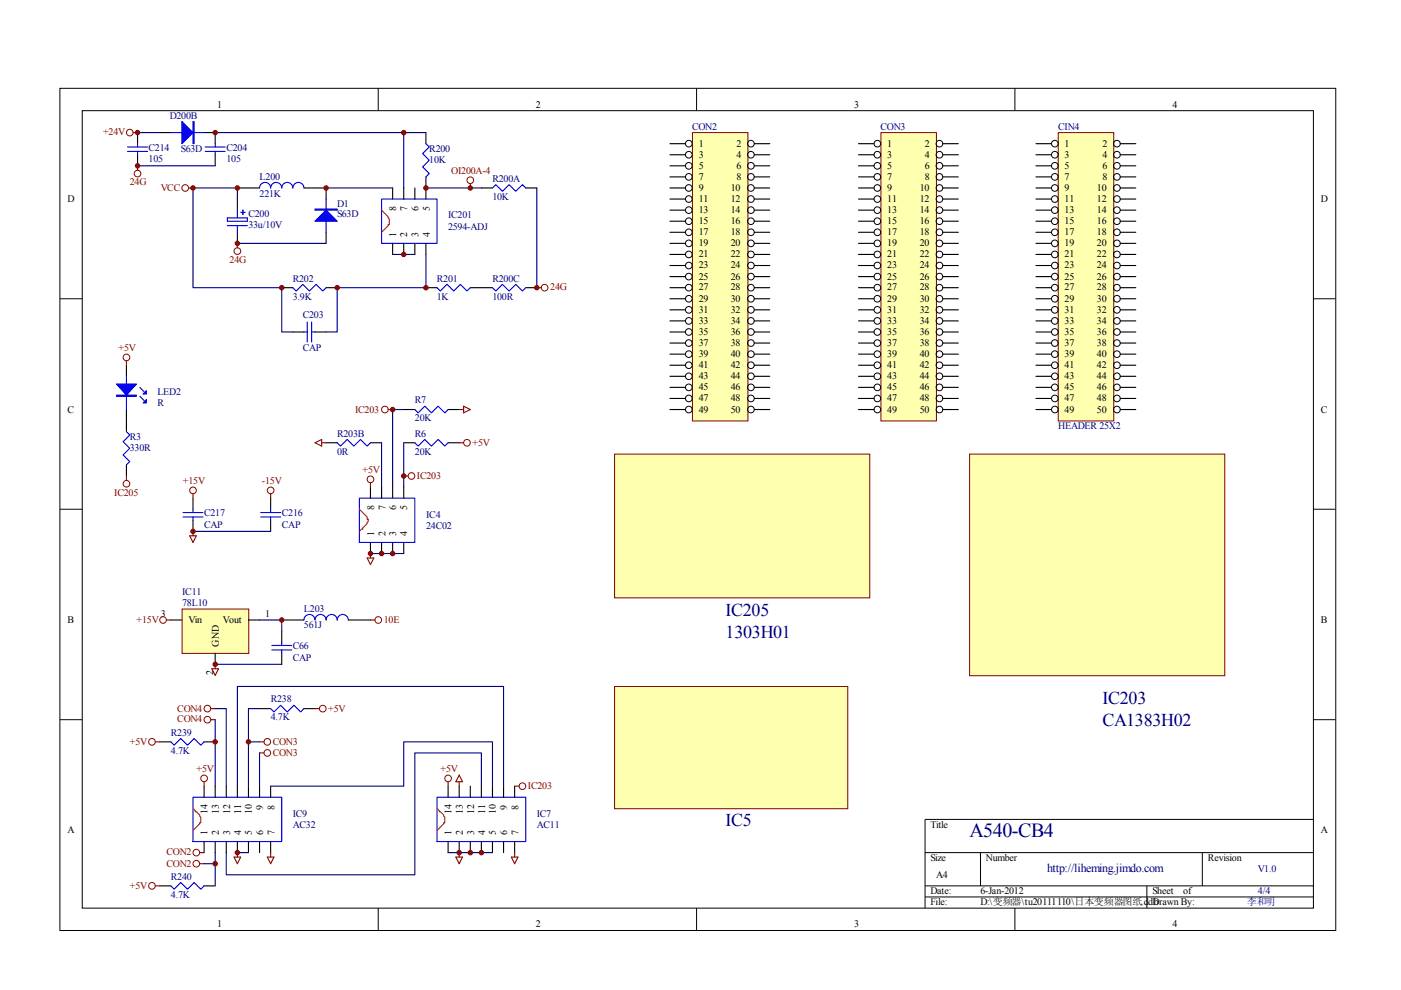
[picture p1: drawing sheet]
<svg xmlns="http://www.w3.org/2000/svg" width="297mm" height="210mm" viewBox="0 0 297 210" stroke-linecap="round" stroke-linejoin="round" font-family="sans-serif">
<g fill="none" stroke="#000" stroke-width=".21">
<path d="M12.7 18.7h270.5v178.6h-270.5zM80.2 18.7v4.7M147.7 18.7v4.7M215.2 18.7v4.7M17.4 23.5h261.1v169h-261.1zM12.7 63.3h4.7M278.4 63.3h4.7M12.7 108h4.7M278.4 108h4.7M12.7 152.6h4.7M278.4 152.6h4.7M278.4 173.7h-82.3v18.8"/>
<path d="M80.2 192.5v4.7M147.7 192.5v4.7M196.1 180.8h82.3M196.1 187.8h82.3M196.1 190.2h82.3M207.9 180.8v7M215.2 192.5v4.7M243.2 187.8v4.7M254.9 180.8v7"/>
</g>
<g fill="none" stroke="#00f" stroke-width=".23">
<path d="M27 31.2h4.3M27 32.1h4.3M29.2 30.5v.7M29.2 32.1v.7M36.2 28.1h7.1M43.5 31.2h4.2M43.5 32.1h4.2M45.6 30.5v.7M45.6 32.1v.7M55 39.9a1.18 1.18 0 0 1 1.2-1.2 1.18 1.18 0 0 1 1.2 1.2 1.17 1.17 0 0 1 1.2-1.2 1.17 1.17 0 0 1 1.1 1.2 1.17 1.17 0 0 1 1.2-1.2 1.17 1.17 0 0 1 1.2 1.2 1.18 1.18 0 0 1 1.2-1.2 1.18 1.18 0 0 1 1.1 1.2M90.3 30.5l.7 .7-1.4 1.4 1.4 1.4-1.4 1.4 1.4 1.4-.7 .7M104.4 39.9l.7-.7 1.4 1.4 1.4-1.4 1.5 1.4 1.4-1.4 .7 .7"/>
<path d="M48.2 46.2h4.2v.7h-4.2zM48.2 47.8h4.2M50.3 44.6v1.6M50.3 47.8v1.5M51 45h1M51.5 44.6v.9M69.1 42.2v7.1M80.9 42.2h11.8v9.4h-11.8zM26.8 79.8v7M62.1 61l.7 .7 1.4-1.4 1.4 1.4 1.4-1.4 1.4 1.4 .7-.7M64.4 70.4h.7M65.1 68.3v4.2"/>
<path d="M66.1 70.4h.7M66.1 68.3v4.2M92.7 61l.7 .7 1.4-1.4 1.4 1.4 1.4-1.4 1.4 1.4 .7-.7M104.4 61l.7 .7 1.4-1.4 1.4 1.4 1.5-1.4 1.4 1.4 .7-.7M26.8 91.5l.7 .7-1.4 1.4 1.4 1.5-1.4 1.4 1.4 1.4-.7 .7M29.6 84l1 1M29.6 82.1l1 1M71.5 93.9l.7 .7 1.4-1.4 1.4 1.4 1.4-1.4 1.4 1.4 .7-.7M88 93.9l.7 .7 1.4-1.4 1.4 1.4 1.4-1.4 1.4 1.4 .7-.7M88 86.8l.7 .7 1.4-1.4 1.4 1.4 1.4-1.4 1.4 1.4 .7-.7M76.2 105.6h11.8v9.4h-11.8z"/>
</g>
<g fill="none" stroke="#000" stroke-width=".23">
<path d="M29.2 28.1v2.4M29.2 32.8v2.4M33.9 28.1h2.3M43.3 28.1h2.3v2.4M45.6 32.8v2.4M50.3 39.9h4.7M64.4 39.9h4.7v2.3M83.2 39.9v2.3M85.6 39.9v2.3M88 39.9v2.3M90.3 28.1v2.4M90.3 37.5v4.7"/>
<path d="M102.1 39.9h2.3M111.5 39.9h2.3M50.3 42.2v2.4M50.3 49.3v2.3M69.1 49.3v2.3M83.2 51.6v2.3M85.6 51.6v2.3M88 51.6v2.3M90.3 51.6v2.3M26.8 77.4v2.4M59.7 61h2.4M62.1 70.4h2.3"/>
<path d="M66.8 70.4h2.3M69.1 61h2.4M90.3 61h2.4M99.7 61h4.7M111.5 61h2.3M26.8 86.8v4.7M26.8 98.6v2.3M69.1 93.9h2.4M78.5 93.9h2.4M85.6 93.9h2.4M85.6 86.8h2.4M95 93.9h2.4"/>
<path d="M95 86.8h2.4M78.5 103.3v2.3M78.5 115v2.4M80.9 103.3v2.3M80.9 115v2.4M83.2 103.3v2.3M83.2 115v2.4M85.6 103.3v2.3M85.6 115v2.4"/>
</g>
<path d="M80.9 44.6l.2 .2a3.7 3.7 0 0 1 1.4 1.9v.9h-.2v.2l-1.4 1.5M76.2 108l1.2 1.1a.74 .74 0 0 1 .4 1h.3a2.13 2.13 0 0 1-1.2 1.9v.2h-.2l-.5 .5" fill="none" stroke="#f00" stroke-width=".23"/>
<g fill="none" stroke="#000080" stroke-width=".23">
<path d="M29.2 35.2h16.4M29.2 28.1h4.7M45.6 28.1h40v11.8M69.1 39.9h14.1M85.6 28.1h4.7M90.3 39.9h11.8M113.8 39.9v21.1M50.3 42.2v-2.3h-9.4v21.1h18.8v9.4h2.4M50.3 51.6h18.8M83.2 53.9h4.8M90.3 53.9v7.1h-18.8v9.4h-2.4M80.9 93.9v9.4"/>
<path d="M85.6 86.8h-2.4v16.5M85.6 93.9v9.4M78.5 117.4h7.1"/>
</g>
<g fill="#800000" stroke="#800000" stroke-width=".21">
<circle cx="85.6" cy="53.9" r=".47"/>
<circle cx="90.3" cy="61" r=".47"/>
<circle cx="50.3" cy="51.6" r=".47"/>
<circle cx="29.2" cy="35.2" r=".47"/>
<circle cx="29.2" cy="28.1" r=".47"/>
<circle cx="40.9" cy="39.9" r=".47"/>
<circle cx="90.3" cy="39.9" r=".47"/>
<circle cx="85.6" cy="28.1" r=".47"/>
<circle cx="113.8" cy="61" r=".47"/>
<circle cx="99.7" cy="39.9" r=".47"/>
<circle cx="71.5" cy="61" r=".47"/>
<circle cx="59.7" cy="61" r=".47"/>
<circle cx="80.9" cy="117.4" r=".47"/>
<circle cx="83.2" cy="117.4" r=".47"/>
<circle cx="78.5" cy="117.4" r=".47"/>
<circle cx="83.2" cy="86.8" r=".47"/>
<circle cx="85.6" cy="100.9" r=".47"/>
</g>
<g fill="#00f" stroke="#00f" stroke-width=".23">
<path d="M66.8 46.9l2.3-2.3 2.4 2.3z"/>
<path d="M38.6 25.8l2.3 2.3-2.3 2.4z"/>
<path d="M24.7 81.4h4.2l-2.1 2.4z"/>
<path d="M31 84.7v.7h-.7z"/>
<path d="M31 82.8v.7h-.7z"/>
<path d="M66.8 44.3h4.7v.3h-4.7z" fill-rule="evenodd"/>
<path d="M40.9 25.8h.3v4.7h-.3z" fill-rule="evenodd"/>
<path d="M24.7 83.8h4.2v.2h-4.2z" fill-rule="evenodd"/>
</g>
<g fill="none" stroke="#800000" stroke-width=".21">
<circle cx="27.5" cy="28.1" r=".71"/>
<circle cx="29.2" cy="36.8" r=".71"/>
<circle cx="39.3" cy="39.9" r=".71"/>
<circle cx="99.7" cy="38.2" r=".71"/>
<circle cx="50.3" cy="53.2" r=".71"/>
<circle cx="26.8" cy="75.8" r=".71"/>
<circle cx="115.5" cy="61" r=".71"/>
<circle cx="81.6" cy="86.8" r=".7"/>
<circle cx="99" cy="93.9" r=".71"/>
<circle cx="26.8" cy="102.6" r=".71"/>
<circle cx="78.5" cy="101.6" r=".71"/>
<circle cx="87.2" cy="100.9" r=".71"/>
</g>
<g fill="none" stroke="#800000" stroke-width=".23">
<path d="M28.2 28.1h1M29.2 35.2v.9M40 39.9h.9M99.7 38.9v1M50.3 51.6v.9M26.8 76.5v.9M113.8 61h1M66.8 93.9l1.4-.7v1.4zM68.2 93.9h.9M82.3 86.8h.9M97.4 93.9h.9M97.4 86.8h.9"/>
<path d="M98.3 86.1l1.4 .7-1.4 .7zM26.8 100.9v1M77.8 118.3h1.5l-.8 1.4zM78.5 102.3v1M78.5 117.4v.9M85.6 100.9h.9"/>
</g>
<path d="M38.7 129.2h14v9.3h-14z" fill="#ffffb0"/>
<g fill="none" stroke="#800000" stroke-width=".21">
<path d="M38.6 129.1h14.1v9.4h-14.1z"/>
<circle cx="40.9" cy="104" r=".7"/>
<circle cx="57.4" cy="104" r=".71"/>
<circle cx="34.6" cy="131.5" r=".7"/>
<circle cx="80.2" cy="131.5" r=".71"/>
<circle cx="32.2" cy="157.3" r=".71"/>
<circle cx="44" cy="152.6" r=".71"/>
<circle cx="44" cy="150.2" r=".71"/>
<circle cx="56.7" cy="157.3" r=".71"/>
<circle cx="56.7" cy="159.6" r=".71"/>
<circle cx="68.4" cy="150.2" r=".71"/>
<circle cx="43.3" cy="165" r=".71"/>
<circle cx="95" cy="165" r=".7"/>
<circle cx="110.8" cy="166.7" r=".71"/>
<circle cx="32.2" cy="187.8" r=".71"/>
<circle cx="41.6" cy="180.8" r=".7"/>
<circle cx="41.6" cy="183.1" r=".7"/>
</g>
<g fill="none" stroke="#000" stroke-width=".23">
<path d="M40.9 105.6v2.4M40.9 110.3v2.4M57.4 105.6v2.4M57.4 110.3v2.4M36.2 131.5h2.4M45.6 138.5v2.4M52.7 131.5h2.3M59.7 131.5h4.7M59.7 133.8v2.4M59.7 138.5v2.4M73.8 131.5h4.7M33.9 157.3h2.3"/>
<path d="M43.3 157.3h2.3M55 150.2h2.4M64.4 150.2h2.4M43.3 166.7v2.3M43.3 178.4v2.4M45.6 166.7v2.3M45.6 178.4v2.4M48 166.7v2.3M48 178.4v2.4M50.3 166.7v2.3M50.3 178.4v2.4M52.7 166.7v2.3"/>
<path d="M52.7 178.4v2.4M55 166.7v2.3M55 178.4v2.4M57.4 166.7v2.3M57.4 178.4v2.4M95 166.7v2.3M95 178.4v2.4M97.4 166.7v2.3M97.4 178.4v2.4M99.7 166.7v2.3M99.7 178.4v2.4M102.1 166.7v2.3"/>
<path d="M102.1 178.4v2.4M104.4 166.7v2.3M104.4 178.4v2.4M106.8 166.7v2.3M106.8 178.4v2.4M109.1 166.7v2.3M109.1 178.4v2.4M33.9 187.8h2.3M43.3 187.8h2.3"/>
</g>
<g fill="none" stroke="#800000" stroke-width=".23">
<path d="M40.2 113.6h1.4l-.7 1.4zM40.9 104.7v.9M40.9 112.7v.9M57.4 104.7v.9M35.3 131.5h.9M78.5 131.5h1M32.9 157.3h1M44.7 152.6h.9M44.7 150.2h.9M44.9 141.8h1.4l-.7 1.4zM45.6 140.9v.9M55 159.6h1"/>
<path d="M55 157.3h1M66.8 150.2h.9M43.3 165.7v1M95 165.7v1M97.4 164.3l.7 1.4h-1.4zM97.4 165.7v1M109.1 166.7h1M32.9 187.8h1M42.3 180.8h1M42.3 183.1h1M49.6 181.7h1.4l-.7 1.4zM50.3 180.8v.9"/>
<path d="M56.7 181.7h1.4l-.7 1.4zM57.4 180.8v.9M96.7 181.7h1.4l-.7 1.4zM97.4 180.8v.9M108.4 181.7h1.4l-.7 1.4zM109.1 180.8v.9"/>
</g>
<g fill="none" stroke="#00f" stroke-width=".23">
<path d="M38.8 108.7h4.2M38.8 109.6h4.2M40.9 108v.7M40.9 109.6v.7M55.3 108.7h4.2M55.3 109.6h4.2M57.4 108v.7M57.4 109.6v.7M57.6 136.9h4.2M57.6 137.8h4.2M59.7 136.2v.7M59.7 137.8v.7"/>
<path d="M64.4 131.5a1.17 1.17 0 0 1 1.2-1.2 1.17 1.17 0 0 1 1.2 1.2 1.18 1.18 0 0 1 1.2-1.2 1.18 1.18 0 0 1 1.1 1.2M69.1 131.5a1.17 1.17 0 0 1 1.2-1.2 1.17 1.17 0 0 1 1.2 1.2 1.17 1.17 0 0 1 1.2-1.2 1.17 1.17 0 0 1 1.1 1.2M36.2 157.3l.7 .7 1.4-1.4 1.4 1.4 1.5-1.4 1.4 1.4 .7-.7M57.4 150.2l.7 .7 1.4-1.4 1.4 1.4 1.4-1.4 1.4 1.4 .7-.7M40.9 169h18.8v9.4h-18.8zM92.7 169h18.8v9.4h-18.8zM36.2 187.8l.7 .7 1.4-1.4 1.4 1.4 1.5-1.4 1.4 1.4 .7-.7"/>
</g>
<g fill="none" stroke="#000080" stroke-width=".23">
<path d="M40.9 112.7h16.5M55 131.5h4.7v2.3M45.6 150.2h2.4v16.5M45.6 140.9h14.1M45.6 152.6v14.1M52.7 157.3h2.3M55 150.2h-2.3v16.5M55 159.6v7.1M50.3 166.7v-21.2h56.5v21.2M57.4 166.7h28.2v-9.4h18.8v9.4M102.1 166.7v-7.1h-14.1v25.9h-40v-4.7M43.3 183.1h2.3"/>
<path d="M45.6 180.8v7M50.3 180.8h2.4M95 180.8h9.4"/>
</g>
<g fill="#800000" stroke="#800000" stroke-width=".21">
<circle cx="45.6" cy="140.8" r=".47"/>
<circle cx="40.9" cy="112.7" r=".47"/>
<circle cx="50.3" cy="180.8" r=".47"/>
<circle cx="99.7" cy="180.8" r=".47"/>
<circle cx="102.1" cy="180.8" r=".47"/>
<circle cx="45.6" cy="157.3" r=".47"/>
<circle cx="52.7" cy="157.3" r=".47"/>
<circle cx="45.6" cy="183.1" r=".47"/>
<circle cx="97.4" cy="180.8" r=".47"/>
</g>
<path d="M40.9 171.4l.5 .5v.2h.2l.5 .5a2.16 2.16 0 0 1 .5 1.8h-.3v.3l-1.4 1.4M92.7 171.4l.4 .5v.2h.3l.4 .5a2.16 2.16 0 0 1 .5 1.8h-.2v.3l-1.4 1.4" fill="none" stroke="#f00" stroke-width=".23"/>
<path d="M146.9 28.2h11.7v61.1h-11.7z" fill="#ffffb0"/>
<path d="M146.8 28.1h11.8v61.2h-11.8z" fill="none" stroke="#800000" stroke-width=".21"/>
<g fill="none" stroke="#000" stroke-width=".21">
<circle cx="146" cy="32.8" r=".71"/>
<circle cx="146" cy="35.2" r=".71"/>
<circle cx="146" cy="39.9" r=".71"/>
<circle cx="146" cy="30.5" r=".71"/>
<circle cx="146" cy="37.5" r=".71"/>
<circle cx="159.2" cy="32.8" r=".71"/>
<circle cx="159.2" cy="35.2" r=".71"/>
<circle cx="159.2" cy="39.9" r=".71"/>
<circle cx="159.2" cy="30.5" r=".71"/>
<circle cx="159.2" cy="37.5" r=".71"/>
<circle cx="146" cy="49.2" r=".71"/>
<circle cx="146" cy="51.6" r=".71"/>
<circle cx="146" cy="44.6" r=".71"/>
<circle cx="146" cy="53.9" r=".71"/>
<circle cx="146" cy="46.9" r=".71"/>
<circle cx="146" cy="56.3" r=".71"/>
<circle cx="146" cy="58.6" r=".71"/>
<circle cx="146" cy="42.2" r=".71"/>
<circle cx="159.2" cy="51.6" r=".71"/>
<circle cx="159.2" cy="49.2" r=".71"/>
<circle cx="159.2" cy="53.9" r=".71"/>
<circle cx="159.2" cy="44.6" r=".71"/>
<circle cx="159.2" cy="56.3" r=".71"/>
<circle cx="159.2" cy="46.9" r=".71"/>
<circle cx="159.2" cy="42.2" r=".71"/>
<circle cx="159.2" cy="58.6" r=".71"/>
<circle cx="146" cy="68" r=".71"/>
<circle cx="146" cy="65.7" r=".71"/>
<circle cx="146" cy="79.8" r=".71"/>
<circle cx="146" cy="63.3" r=".71"/>
<circle cx="146" cy="70.4" r=".71"/>
<circle cx="146" cy="72.7" r=".71"/>
<circle cx="146" cy="75.1" r=".71"/>
<circle cx="146" cy="77.4" r=".71"/>
<circle cx="146" cy="61" r=".71"/>
<circle cx="159.2" cy="65.7" r=".71"/>
<circle cx="159.2" cy="79.8" r=".71"/>
<circle cx="159.2" cy="68" r=".71"/>
<circle cx="159.2" cy="63.3" r=".71"/>
<circle cx="159.2" cy="61" r=".71"/>
<circle cx="159.2" cy="72.7" r=".71"/>
<circle cx="159.2" cy="75.1" r=".71"/>
<circle cx="159.2" cy="70.4" r=".71"/>
<circle cx="159.2" cy="77.4" r=".71"/>
<circle cx="146" cy="82.1" r=".71"/>
<circle cx="146" cy="86.8" r=".71"/>
<circle cx="146" cy="84.5" r=".71"/>
<circle cx="159.2" cy="82.1" r=".71"/>
<circle cx="159.2" cy="84.5" r=".71"/>
<circle cx="159.2" cy="86.8" r=".71"/>
</g>
<g fill="none" stroke="#000" stroke-width=".23">
<path d="M142 30.5h3.3M142 32.8h3.3M142 35.2h3.3M142 37.5h3.3M142 39.9h3.3M159.9 30.5h3.3M159.9 32.8h3.3M159.9 35.2h3.3M159.9 37.5h3.3M159.9 39.9h3.3M142 42.2h3.3M142 44.6h3.3"/>
<path d="M142 46.9h3.3M142 49.3h3.3M142 51.6h3.3M142 53.9h3.3M142 56.3h3.3M142 58.6h3.3M159.9 42.2h3.3M159.9 44.6h3.3M159.9 46.9h3.3M159.9 49.3h3.3M159.9 51.6h3.3M159.9 53.9h3.3"/>
<path d="M159.9 56.3h3.3M159.9 58.6h3.3M142 61h3.3M142 63.3h3.3M142 65.7h3.3M142 68h3.3M142 70.4h3.3M142 72.7h3.3M142 75.1h3.3M142 77.4h3.3M142 79.8h3.3M159.9 61h3.3"/>
<path d="M159.9 63.3h3.3M159.9 65.7h3.3M159.9 68h3.3M159.9 70.4h3.3M159.9 72.7h3.3M159.9 75.1h3.3M159.9 77.4h3.3M159.9 79.8h3.3M142 82.1h3.3M142 84.5h3.3M142 86.8h3.3M159.9 82.1h3.3"/>
<path d="M159.9 84.5h3.3M159.9 86.8h3.3"/>
</g>
<path d="M186.9 28.2h11.6v61.1h-11.6z" fill="#ffffb0"/>
<path d="M186.8 28.1h11.7v61.2h-11.7z" fill="none" stroke="#800000" stroke-width=".21"/>
<g fill="none" stroke="#000" stroke-width=".21">
<circle cx="186" cy="32.8" r=".71"/>
<circle cx="186" cy="35.2" r=".71"/>
<circle cx="186" cy="37.5" r=".71"/>
<circle cx="186" cy="39.9" r=".71"/>
<circle cx="186" cy="30.5" r=".71"/>
<circle cx="199.2" cy="32.8" r=".71"/>
<circle cx="199.2" cy="35.2" r=".71"/>
<circle cx="199.2" cy="37.5" r=".7"/>
<circle cx="199.2" cy="30.5" r=".7"/>
<circle cx="199.2" cy="39.9" r=".7"/>
<circle cx="186" cy="49.2" r=".71"/>
<circle cx="186" cy="51.6" r=".71"/>
<circle cx="186" cy="44.6" r=".71"/>
<circle cx="186" cy="53.9" r=".71"/>
<circle cx="186" cy="46.9" r=".71"/>
<circle cx="186" cy="56.3" r=".71"/>
<circle cx="186" cy="58.6" r=".71"/>
<circle cx="186" cy="42.2" r=".71"/>
<circle cx="199.2" cy="49.2" r=".71"/>
<circle cx="199.2" cy="51.6" r=".71"/>
<circle cx="199.2" cy="44.6" r=".7"/>
<circle cx="199.2" cy="53.9" r=".7"/>
<circle cx="199.2" cy="56.3" r=".7"/>
<circle cx="199.2" cy="46.9" r=".7"/>
<circle cx="199.2" cy="58.6" r=".7"/>
<circle cx="199.2" cy="42.2" r=".7"/>
<circle cx="186" cy="65.7" r=".71"/>
<circle cx="186" cy="79.8" r=".71"/>
<circle cx="186" cy="68" r=".71"/>
<circle cx="186" cy="75.1" r=".71"/>
<circle cx="186" cy="61" r=".71"/>
<circle cx="186" cy="70.4" r=".71"/>
<circle cx="186" cy="72.7" r=".71"/>
<circle cx="186" cy="77.4" r=".71"/>
<circle cx="186" cy="63.3" r=".71"/>
<circle cx="199.2" cy="79.8" r=".71"/>
<circle cx="199.2" cy="65.7" r=".71"/>
<circle cx="199.2" cy="68" r=".71"/>
<circle cx="199.2" cy="75.1" r=".7"/>
<circle cx="199.2" cy="63.3" r=".7"/>
<circle cx="199.2" cy="61" r=".7"/>
<circle cx="199.2" cy="72.7" r=".7"/>
<circle cx="199.2" cy="70.4" r=".7"/>
<circle cx="199.2" cy="77.4" r=".7"/>
<circle cx="186" cy="82.1" r=".71"/>
<circle cx="186" cy="84.5" r=".71"/>
<circle cx="186" cy="86.8" r=".71"/>
<circle cx="199.2" cy="82.1" r=".71"/>
<circle cx="199.2" cy="84.5" r=".7"/>
<circle cx="199.2" cy="86.8" r=".7"/>
</g>
<g fill="none" stroke="#000" stroke-width=".23">
<path d="M182 30.5h3.3M182 32.8h3.3M182 35.2h3.3M182 37.5h3.3M182 39.9h3.3M199.9 30.5h3.3M199.9 32.8h3.3M199.9 35.2h3.3M199.9 37.5h3.3M199.9 39.9h3.3M182 42.2h3.3M182 44.6h3.3"/>
<path d="M182 46.9h3.3M182 49.3h3.3M182 51.6h3.3M182 53.9h3.3M182 56.3h3.3M182 58.6h3.3M199.9 42.2h3.3M199.9 44.6h3.3M199.9 46.9h3.3M199.9 49.3h3.3M199.9 51.6h3.3M199.9 53.9h3.3"/>
<path d="M199.9 56.3h3.3M199.9 58.6h3.3M182 61h3.3M182 63.3h3.3M182 65.7h3.3M182 68h3.3M182 70.4h3.3M182 72.7h3.3M182 75.1h3.3M182 77.4h3.3M182 79.8h3.3M199.9 61h3.3"/>
<path d="M199.9 63.3h3.3M199.9 65.7h3.3M199.9 68h3.3M199.9 70.4h3.3M199.9 72.7h3.3M199.9 75.1h3.3M199.9 77.4h3.3M199.9 79.8h3.3M182 82.1h3.3M182 84.5h3.3M182 86.8h3.3M199.9 82.1h3.3"/>
<path d="M199.9 84.5h3.3M199.9 86.8h3.3"/>
</g>
<path d="M224.5 28.2h11.6v61.1h-11.6z" fill="#ffffb0"/>
<path d="M224.4 28.1h11.7v61.2h-11.7z" fill="none" stroke="#800000" stroke-width=".21"/>
<g fill="none" stroke="#000" stroke-width=".21">
<circle cx="223.6" cy="32.8" r=".71"/>
<circle cx="223.6" cy="35.2" r=".71"/>
<circle cx="223.6" cy="30.5" r=".7"/>
<circle cx="223.6" cy="37.5" r=".7"/>
<circle cx="223.6" cy="39.9" r=".7"/>
<circle cx="236.8" cy="32.8" r=".71"/>
<circle cx="236.8" cy="35.2" r=".71"/>
<circle cx="236.8" cy="37.5" r=".71"/>
<circle cx="236.8" cy="30.5" r=".71"/>
<circle cx="236.8" cy="39.9" r=".71"/>
<circle cx="223.6" cy="51.6" r=".71"/>
<circle cx="223.6" cy="49.2" r=".71"/>
<circle cx="223.6" cy="53.9" r=".7"/>
<circle cx="223.6" cy="44.6" r=".7"/>
<circle cx="223.6" cy="46.9" r=".7"/>
<circle cx="223.6" cy="56.3" r=".7"/>
<circle cx="223.6" cy="42.2" r=".7"/>
<circle cx="223.6" cy="58.6" r=".7"/>
<circle cx="236.8" cy="49.2" r=".71"/>
<circle cx="236.8" cy="51.6" r=".71"/>
<circle cx="236.8" cy="53.9" r=".71"/>
<circle cx="236.8" cy="44.6" r=".71"/>
<circle cx="236.8" cy="46.9" r=".71"/>
<circle cx="236.8" cy="56.3" r=".71"/>
<circle cx="236.8" cy="58.6" r=".71"/>
<circle cx="236.8" cy="42.2" r=".71"/>
<circle cx="223.6" cy="68" r=".71"/>
<circle cx="223.6" cy="65.7" r=".71"/>
<circle cx="223.6" cy="79.8" r=".71"/>
<circle cx="223.6" cy="75.1" r=".7"/>
<circle cx="223.6" cy="61" r=".7"/>
<circle cx="223.6" cy="70.4" r=".7"/>
<circle cx="223.6" cy="72.7" r=".7"/>
<circle cx="223.6" cy="77.4" r=".7"/>
<circle cx="223.6" cy="63.3" r=".7"/>
<circle cx="236.8" cy="68" r=".71"/>
<circle cx="236.8" cy="79.8" r=".71"/>
<circle cx="236.8" cy="65.7" r=".71"/>
<circle cx="236.8" cy="63.3" r=".71"/>
<circle cx="236.8" cy="75.1" r=".71"/>
<circle cx="236.8" cy="61" r=".71"/>
<circle cx="236.8" cy="72.7" r=".71"/>
<circle cx="236.8" cy="70.4" r=".71"/>
<circle cx="236.8" cy="77.4" r=".71"/>
<circle cx="223.6" cy="82.1" r=".71"/>
<circle cx="223.6" cy="84.5" r=".7"/>
<circle cx="223.6" cy="86.8" r=".7"/>
<circle cx="236.8" cy="82.1" r=".71"/>
<circle cx="236.8" cy="86.8" r=".71"/>
<circle cx="236.8" cy="84.5" r=".71"/>
</g>
<g fill="none" stroke="#000" stroke-width=".23">
<path d="M219.6 30.5h3.3M219.6 32.8h3.3M219.6 35.2h3.3M219.6 37.5h3.3M219.6 39.9h3.3M237.5 30.5h3.3M237.5 32.8h3.3M237.5 35.2h3.3M237.5 37.5h3.3M237.5 39.9h3.3M219.6 42.2h3.3M219.6 44.6h3.3"/>
<path d="M219.6 46.9h3.3M219.6 49.3h3.3M219.6 51.6h3.3M219.6 53.9h3.3M219.6 56.3h3.3M219.6 58.6h3.3M237.5 42.2h3.3M237.5 44.6h3.3M237.5 46.9h3.3M237.5 49.3h3.3M237.5 51.6h3.3M237.5 53.9h3.3"/>
<path d="M237.5 56.3h3.3M237.5 58.6h3.3M219.6 61h3.3M219.6 63.3h3.3M219.6 65.7h3.3M219.6 68h3.3M219.6 70.4h3.3M219.6 72.7h3.3M219.6 75.1h3.3M219.6 77.4h3.3M219.6 79.8h3.3M237.5 61h3.3"/>
<path d="M237.5 63.3h3.3M237.5 65.7h3.3M237.5 68h3.3M237.5 70.4h3.3M237.5 72.7h3.3M237.5 75.1h3.3M237.5 77.4h3.3M237.5 79.8h3.3M219.6 82.1h3.3M219.6 84.5h3.3M219.6 86.8h3.3M237.5 82.1h3.3"/>
<path d="M237.5 84.5h3.3M237.5 86.8h3.3"/>
</g>
<path d="M130.4 96.4h54v30.4h-54z" fill="#ffffb0"/>
<path d="M130.3 96.3h54.1v30.5h-54.1z" fill="none" stroke="#800000" stroke-width=".21"/>
<path d="M205.7 96.4h54v46.9h-54z" fill="#ffffb0"/>
<path d="M205.6 96.3h54.1v47h-54.1z" fill="none" stroke="#800000" stroke-width=".21"/>
<path d="M130.4 145.6h49.3v25.9h-49.3z" fill="#ffffb0"/>
<path d="M130.3 145.6h49.4v25.9h-49.4z" fill="none" stroke="#800000" stroke-width=".21"/>
<g fill="#800000" stroke="#800000" stroke-width=".21">
<circle cx="50.3" cy="39.9" r=".47"/>
<circle cx="69.1" cy="39.9" r=".47"/>
<circle cx="45.6" cy="28.1" r=".47"/>
<circle cx="59.7" cy="131.5" r=".47"/>
</g>
<text font-size="4.2" fill="#000080" x="205.6" y="177.4">A540-CB4</text>
<g font-size="3.8" fill="#000080">
<text x="153.8" y="130.6">IC205</text>
<text x="153.8" y="135.2">1303H01</text>
<text x="233.8" y="149.3">IC203</text>
<text x="233.8" y="154">CA1383H02</text>
<text x="153.8" y="175.2">IC5</text>
</g>
<text font-size="2.5" fill="#000080" x="222" y="184.8">http://liheming.jimdo.com</text>
<g font-size="2.1">
<text x="46.1" y="22.9">1</text>
<text x="113.6" y="22.9">2</text>
<text x="181.1" y="22.9">3</text>
<text x="248.6" y="22.9">4</text>
<text x="148.2" y="31.1">1</text>
<text x="148.2" y="33.5">3</text>
<text x="148.2" y="35.7">5</text>
<text x="156.1" y="31.1">2</text>
<text x="156.1" y="33.5">4</text>
<text x="156.1" y="35.7">6</text>
<text x="188.1" y="31.1">1</text>
<text x="188.1" y="33.5">3</text>
<text x="188.1" y="35.7">5</text>
<text x="196.1" y="31.1">2</text>
<text x="196.1" y="33.5">4</text>
<text x="196.1" y="35.7">6</text>
<text x="225.7" y="31.1">1</text>
<text x="225.7" y="33.5">3</text>
<text x="225.7" y="35.7">5</text>
<text x="233.8" y="31.1">2</text>
<text x="233.8" y="33.5">4</text>
<text x="233.8" y="35.7">6</text>
<text x="148.2" y="38.1">7</text>
<text x="148.2" y="40.5">9</text>
<text x="154.9" y="40.5">10</text>
<text x="156.1" y="38.1">8</text>
<text x="188.1" y="38.1">7</text>
<text x="188.1" y="40.5">9</text>
<text x="195" y="40.5">10</text>
<text x="196.1" y="38.1">8</text>
<text x="225.7" y="38.1">7</text>
<text x="225.7" y="40.5">9</text>
<text x="232.6" y="40.5">10</text>
<text x="233.8" y="38.1">8</text>
<text x="14.3" y="42.8">D</text>
<text x="84" y="44.8" transform="rotate(-90 84 44.8)">8</text>
<text x="86.4" y="44.8" transform="rotate(-90 86.4 44.8)">7</text>
<text x="88.7" y="44.8" transform="rotate(-90 88.7 44.8)">6</text>
<text x="91.1" y="44.8" transform="rotate(-90 91.1 44.8)">5</text>
<text x="148.2" y="42.8">11</text>
<text x="148.2" y="45.1">13</text>
<text x="148.2" y="47.5">15</text>
<text x="154.9" y="42.8">12</text>
<text x="154.9" y="45.1">14</text>
<text x="154.9" y="47.5">16</text>
<text x="188.1" y="42.8">11</text>
<text x="188.1" y="45.1">13</text>
<text x="188.1" y="47.5">15</text>
<text x="195" y="42.8">12</text>
<text x="195" y="45.1">14</text>
<text x="195" y="47.5">16</text>
<text x="225.7" y="42.8">11</text>
<text x="225.7" y="45.1">13</text>
<text x="225.7" y="47.5">15</text>
<text x="232.6" y="42.8">12</text>
<text x="232.6" y="45.1">14</text>
<text x="232.6" y="47.5">16</text>
<text x="280.1" y="42.8">D</text>
<text x="84" y="50.2" transform="rotate(-90 84 50.2)">1</text>
<text x="86.4" y="50.2" transform="rotate(-90 86.4 50.2)">2</text>
<text x="88.7" y="50.2" transform="rotate(-90 88.7 50.2)">3</text>
<text x="91.1" y="50.2" transform="rotate(-90 91.1 50.2)">4</text>
<text x="148.2" y="49.9">17</text>
<text x="148.2" y="52.2">19</text>
<text x="154.9" y="49.9">18</text>
<text x="154.9" y="52.2">20</text>
<text x="188.1" y="49.9">17</text>
<text x="188.1" y="52.2">19</text>
<text x="195" y="49.9">18</text>
<text x="195" y="52.2">20</text>
<text x="225.7" y="49.9">17</text>
<text x="225.7" y="52.2">19</text>
<text x="232.6" y="49.9">18</text>
<text x="232.6" y="52.2">20</text>
<text x="148.2" y="54.5">21</text>
<text x="148.2" y="56.9">23</text>
<text x="148.2" y="59.3">25</text>
<text x="154.9" y="54.5">22</text>
<text x="154.9" y="56.9">24</text>
<text x="154.9" y="59.3">26</text>
<text x="188.1" y="54.5">21</text>
<text x="188.1" y="56.9">23</text>
<text x="188.1" y="59.3">25</text>
<text x="195" y="54.5">22</text>
<text x="195" y="56.9">24</text>
<text x="195" y="59.3">26</text>
<text x="225.7" y="54.5">21</text>
<text x="225.7" y="56.9">23</text>
<text x="225.7" y="59.3">25</text>
<text x="232.6" y="54.5">22</text>
<text x="232.6" y="56.9">24</text>
<text x="232.6" y="59.3">26</text>
<text x="148.2" y="61.6">27</text>
<text x="148.2" y="63.9">29</text>
<text x="154.9" y="61.6">28</text>
<text x="154.9" y="63.9">30</text>
<text x="188.1" y="61.6">27</text>
<text x="188.1" y="63.9">29</text>
<text x="195" y="61.6">28</text>
<text x="195" y="63.9">30</text>
<text x="225.7" y="61.6">27</text>
<text x="225.7" y="63.9">29</text>
<text x="232.6" y="61.6">28</text>
<text x="232.6" y="63.9">30</text>
<text x="148.2" y="66.3">31</text>
<text x="148.2" y="68.7">33</text>
<text x="148.2" y="71">35</text>
<text x="154.9" y="66.3">32</text>
<text x="154.9" y="68.7">34</text>
<text x="154.9" y="71">36</text>
<text x="188.1" y="66.3">31</text>
<text x="188.1" y="68.7">33</text>
<text x="188.1" y="71">35</text>
<text x="195" y="66.3">32</text>
<text x="195" y="68.7">34</text>
<text x="195" y="71">36</text>
<text x="225.7" y="66.3">31</text>
<text x="225.7" y="68.7">33</text>
<text x="225.7" y="71">35</text>
<text x="232.6" y="66.3">32</text>
<text x="232.6" y="68.7">34</text>
<text x="232.6" y="71">36</text>
<text x="148.2" y="73.3">37</text>
<text x="148.2" y="75.7">39</text>
<text x="154.9" y="73.3">38</text>
<text x="154.9" y="75.7">40</text>
<text x="188.1" y="73.3">37</text>
<text x="188.1" y="75.7">39</text>
<text x="195" y="73.3">38</text>
<text x="195" y="75.7">40</text>
<text x="225.7" y="73.3">37</text>
<text x="225.7" y="75.7">39</text>
<text x="232.6" y="73.3">38</text>
<text x="232.6" y="75.7">40</text>
<text x="148.2" y="78.1">41</text>
<text x="148.2" y="80.4">43</text>
<text x="148.2" y="82.7">45</text>
<text x="154.9" y="78.1">42</text>
<text x="154.9" y="80.4">44</text>
<text x="154.9" y="82.7">46</text>
<text x="188.1" y="78.1">41</text>
<text x="188.1" y="80.4">43</text>
<text x="188.1" y="82.7">45</text>
<text x="195" y="78.1">42</text>
<text x="195" y="80.4">44</text>
<text x="195" y="82.7">46</text>
<text x="225.7" y="78.1">41</text>
<text x="225.7" y="80.4">43</text>
<text x="225.7" y="82.7">45</text>
<text x="232.6" y="78.1">42</text>
<text x="232.6" y="80.4">44</text>
<text x="232.6" y="82.7">46</text>
<text x="14.3" y="87.5">C</text>
<text x="148.2" y="85.1">47</text>
<text x="148.2" y="87.5">49</text>
<text x="154.9" y="85.1">48</text>
<text x="154.9" y="87.5">50</text>
<text x="188.1" y="85.1">47</text>
<text x="188.1" y="87.5">49</text>
<text x="195" y="85.1">48</text>
<text x="195" y="87.5">50</text>
<text x="225.7" y="85.1">47</text>
<text x="225.7" y="87.5">49</text>
<text x="232.6" y="85.1">48</text>
<text x="232.6" y="87.5">50</text>
<text x="280.1" y="87.5">C</text>
<text x="79.3" y="113.6" transform="rotate(-90 79.3 113.6)">1</text>
<text x="79.3" y="108.2" transform="rotate(-90 79.3 108.2)">8</text>
<text x="81.7" y="113.6" transform="rotate(-90 81.7 113.6)">2</text>
<text x="81.7" y="108.2" transform="rotate(-90 81.7 108.2)">7</text>
<text x="84" y="113.6" transform="rotate(-90 84 113.6)">3</text>
<text x="84" y="108.2" transform="rotate(-90 84 108.2)">6</text>
<text x="86.4" y="113.6" transform="rotate(-90 86.4 113.6)">4</text>
<text x="86.4" y="108.2" transform="rotate(-90 86.4 108.2)">5</text>
<text x="34.1" y="130.9">3</text>
<text x="56.2" y="130.9">1</text>
<text x="14.3" y="132.1">B</text>
<text x="40" y="132.1">Vin</text>
<text x="46.4" y="137.1" transform="rotate(-90 46.4 137.1)">GND</text>
<text x="47.2" y="132.1">Vout</text>
<text x="280.1" y="132.1">B</text>
<text x="45.2" y="143.2" transform="rotate(-90 45.2 143.2)">2</text>
<text x="44" y="172.6" transform="rotate(-90 44 172.6)">14</text>
<text x="46.4" y="172.6" transform="rotate(-90 46.4 172.6)">13</text>
<text x="48.8" y="172.6" transform="rotate(-90 48.8 172.6)">12</text>
<text x="51.1" y="172.6" transform="rotate(-90 51.1 172.6)">11</text>
<text x="53.4" y="172.6" transform="rotate(-90 53.4 172.6)">10</text>
<text x="55.8" y="171.6" transform="rotate(-90 55.8 171.6)">9</text>
<text x="58.2" y="171.6" transform="rotate(-90 58.2 171.6)">8</text>
<text x="95.8" y="172.6" transform="rotate(-90 95.8 172.6)">14</text>
<text x="98.1" y="172.6" transform="rotate(-90 98.1 172.6)">13</text>
<text x="100.5" y="172.6" transform="rotate(-90 100.5 172.6)">12</text>
<text x="102.9" y="172.6" transform="rotate(-90 102.9 172.6)">11</text>
<text x="105.2" y="172.6" transform="rotate(-90 105.2 172.6)">10</text>
<text x="107.5" y="171.6" transform="rotate(-90 107.5 171.6)">9</text>
<text x="109.9" y="171.6" transform="rotate(-90 109.9 171.6)">8</text>
<text x="14.3" y="176.7">A</text>
<text x="44" y="177.1" transform="rotate(-90 44 177.1)">1</text>
<text x="46.4" y="177.1" transform="rotate(-90 46.4 177.1)">2</text>
<text x="48.8" y="177.1" transform="rotate(-90 48.8 177.1)">3</text>
<text x="51.1" y="177.1" transform="rotate(-90 51.1 177.1)">4</text>
<text x="53.4" y="177.1" transform="rotate(-90 53.4 177.1)">5</text>
<text x="55.8" y="177.1" transform="rotate(-90 55.8 177.1)">6</text>
<text x="58.2" y="177.1" transform="rotate(-90 58.2 177.1)">7</text>
<text x="95.8" y="177.1" transform="rotate(-90 95.8 177.1)">1</text>
<text x="98.1" y="177.1" transform="rotate(-90 98.1 177.1)">2</text>
<text x="100.5" y="177.1" transform="rotate(-90 100.5 177.1)">3</text>
<text x="102.9" y="177.1" transform="rotate(-90 102.9 177.1)">4</text>
<text x="105.2" y="177.1" transform="rotate(-90 105.2 177.1)">5</text>
<text x="107.5" y="177.1" transform="rotate(-90 107.5 177.1)">6</text>
<text x="109.9" y="177.1" transform="rotate(-90 109.9 177.1)">7</text>
<text x="197.3" y="175.5">Title</text>
<text x="280.1" y="176.7">A</text>
<text x="197.3" y="182.6">Size</text>
<text x="209" y="182.6">Number</text>
<text x="256.1" y="182.6">Revision</text>
<text x="197.3" y="189.6">Date:</text>
<text x="197.3" y="192">File:</text>
<text x="198.5" y="186.1">A4</text>
<text x="207.9" y="189.6">6-Jan-2012</text>
<text x="207.9" y="192">D:\变频器\tu20111110\日本变频器图纸.ddb</text>
<text x="244.3" y="189.6">Sheet</text>
<text x="244.3" y="192">Drawn By:</text>
<text x="250.9" y="189.6">of</text>
<text x="46.1" y="196.6">1</text>
<text x="113.6" y="196.6">2</text>
<text x="181.1" y="196.6">3</text>
<text x="248.6" y="196.6">4</text>
</g>
<g font-size="2.1" fill="#800000">
<text x="21.8" y="28.7">+24V</text>
<text x="27.5" y="39.3">24G</text>
<text x="34.1" y="40.5">VCC</text>
<text x="95.7" y="36.9">OI200A-4</text>
<text x="48.7" y="55.7">24G</text>
<text x="116.7" y="61.6">24G</text>
<text x="25.1" y="74.5">+5V</text>
<text x="75.3" y="87.5">IC203</text>
<text x="100.2" y="94.5">+5V</text>
<text x="76.9" y="100.3">+5V</text>
<text x="88.4" y="101.5">IC203</text>
<text x="24.2" y="105.1">IC205</text>
<text x="38.8" y="102.7">+15V</text>
<text x="55.5" y="102.7">-15V</text>
<text x="29" y="132.1">+15V</text>
<text x="81.4" y="132.1">10E</text>
<text x="37.6" y="153.2">CON4</text>
<text x="37.6" y="150.9">CON4</text>
<text x="69.6" y="150.9">+5V</text>
<text x="27.5" y="157.9">+5V</text>
<text x="57.8" y="160.3">CON3</text>
<text x="57.8" y="157.9">CON3</text>
<text x="41.7" y="163.8">+5V</text>
<text x="93.4" y="163.8">+5V</text>
<text x="111.9" y="167.3">IC203</text>
<text x="35.3" y="181.4">CON2</text>
<text x="35.3" y="183.7">CON2</text>
<text x="27.5" y="188.4">+5V</text>
</g>
<g font-size="2.1" fill="#000080">
<text x="36" y="25.2">D200B</text>
<text x="146.7" y="27.5">CON2</text>
<text x="186.7" y="27.5">CON3</text>
<text x="224.4" y="27.5">CIN4</text>
<text x="31.5" y="32">C214</text>
<text x="31.5" y="34.4">105</text>
<text x="38.4" y="32.3">S63D</text>
<text x="48" y="32">C204</text>
<text x="48" y="34.4">105</text>
<text x="91" y="32.3">R200</text>
<text x="91" y="34.6">10K</text>
<text x="55" y="38.1">L200</text>
<text x="55" y="41.7">221K</text>
<text x="104.4" y="38.6">R200A</text>
<text x="52.7" y="46.1">C200</text>
<text x="71.5" y="43.8">D1</text>
<text x="71.5" y="46.1">S63D</text>
<text x="95" y="46.3">IC201</text>
<text x="104.4" y="42.3">10K</text>
<text x="52.7" y="48.4">33u/10V</text>
<text x="95" y="48.7">2594-ADJ</text>
<text x="62.1" y="59.7">R202</text>
<text x="92.6" y="59.7">R201</text>
<text x="104.4" y="59.7">R200C</text>
<text x="62.1" y="63.5">3.9K</text>
<text x="92.6" y="63.5">1K</text>
<text x="104.4" y="63.5">100R</text>
<text x="64.2" y="67.5">C203</text>
<text x="64.2" y="74.5">CAP</text>
<text x="33.4" y="83.7">LED2</text>
<text x="33.4" y="86">R</text>
<text x="88" y="85.5">R7</text>
<text x="88" y="89.3">20K</text>
<text x="27.5" y="93.3">R3</text>
<text x="27.5" y="95.7">330R</text>
<text x="71.5" y="92.6">R203B</text>
<text x="88" y="92.6">R6</text>
<text x="224.4" y="90.9">HEADER 25X2</text>
<text x="71.5" y="96.4">0R</text>
<text x="88" y="96.4">20K</text>
<text x="43.3" y="109.5">C217</text>
<text x="43.3" y="111.9">CAP</text>
<text x="59.8" y="109.5">C216</text>
<text x="59.8" y="111.9">CAP</text>
<text x="90.3" y="109.7">IC4</text>
<text x="90.3" y="112.1">24C02</text>
<text x="38.6" y="126.2">IC11</text>
<text x="38.6" y="128.5">78L10</text>
<text x="64.4" y="129.7">L203</text>
<text x="62.1" y="137.7">C66</text>
<text x="64.4" y="133.2">561J</text>
<text x="62.1" y="140.1">CAP</text>
<text x="57.4" y="148.9">R238</text>
<text x="57.4" y="152.8">4.7K</text>
<text x="36.2" y="156.1">R239</text>
<text x="36.2" y="159.8">4.7K</text>
<text x="62.1" y="173.2">IC9</text>
<text x="113.8" y="173.2">IC7</text>
<text x="62.1" y="175.5">AC32</text>
<text x="113.8" y="175.5">AC11</text>
<text x="266.7" y="184.9">V1.0</text>
<text x="36.2" y="186.5">R240</text>
<text x="36.2" y="190.3">4.7K</text>
<text x="264.3" y="192">李和明</text>
<text x="266.7" y="189.6">4/4</text>
</g>
</svg>
